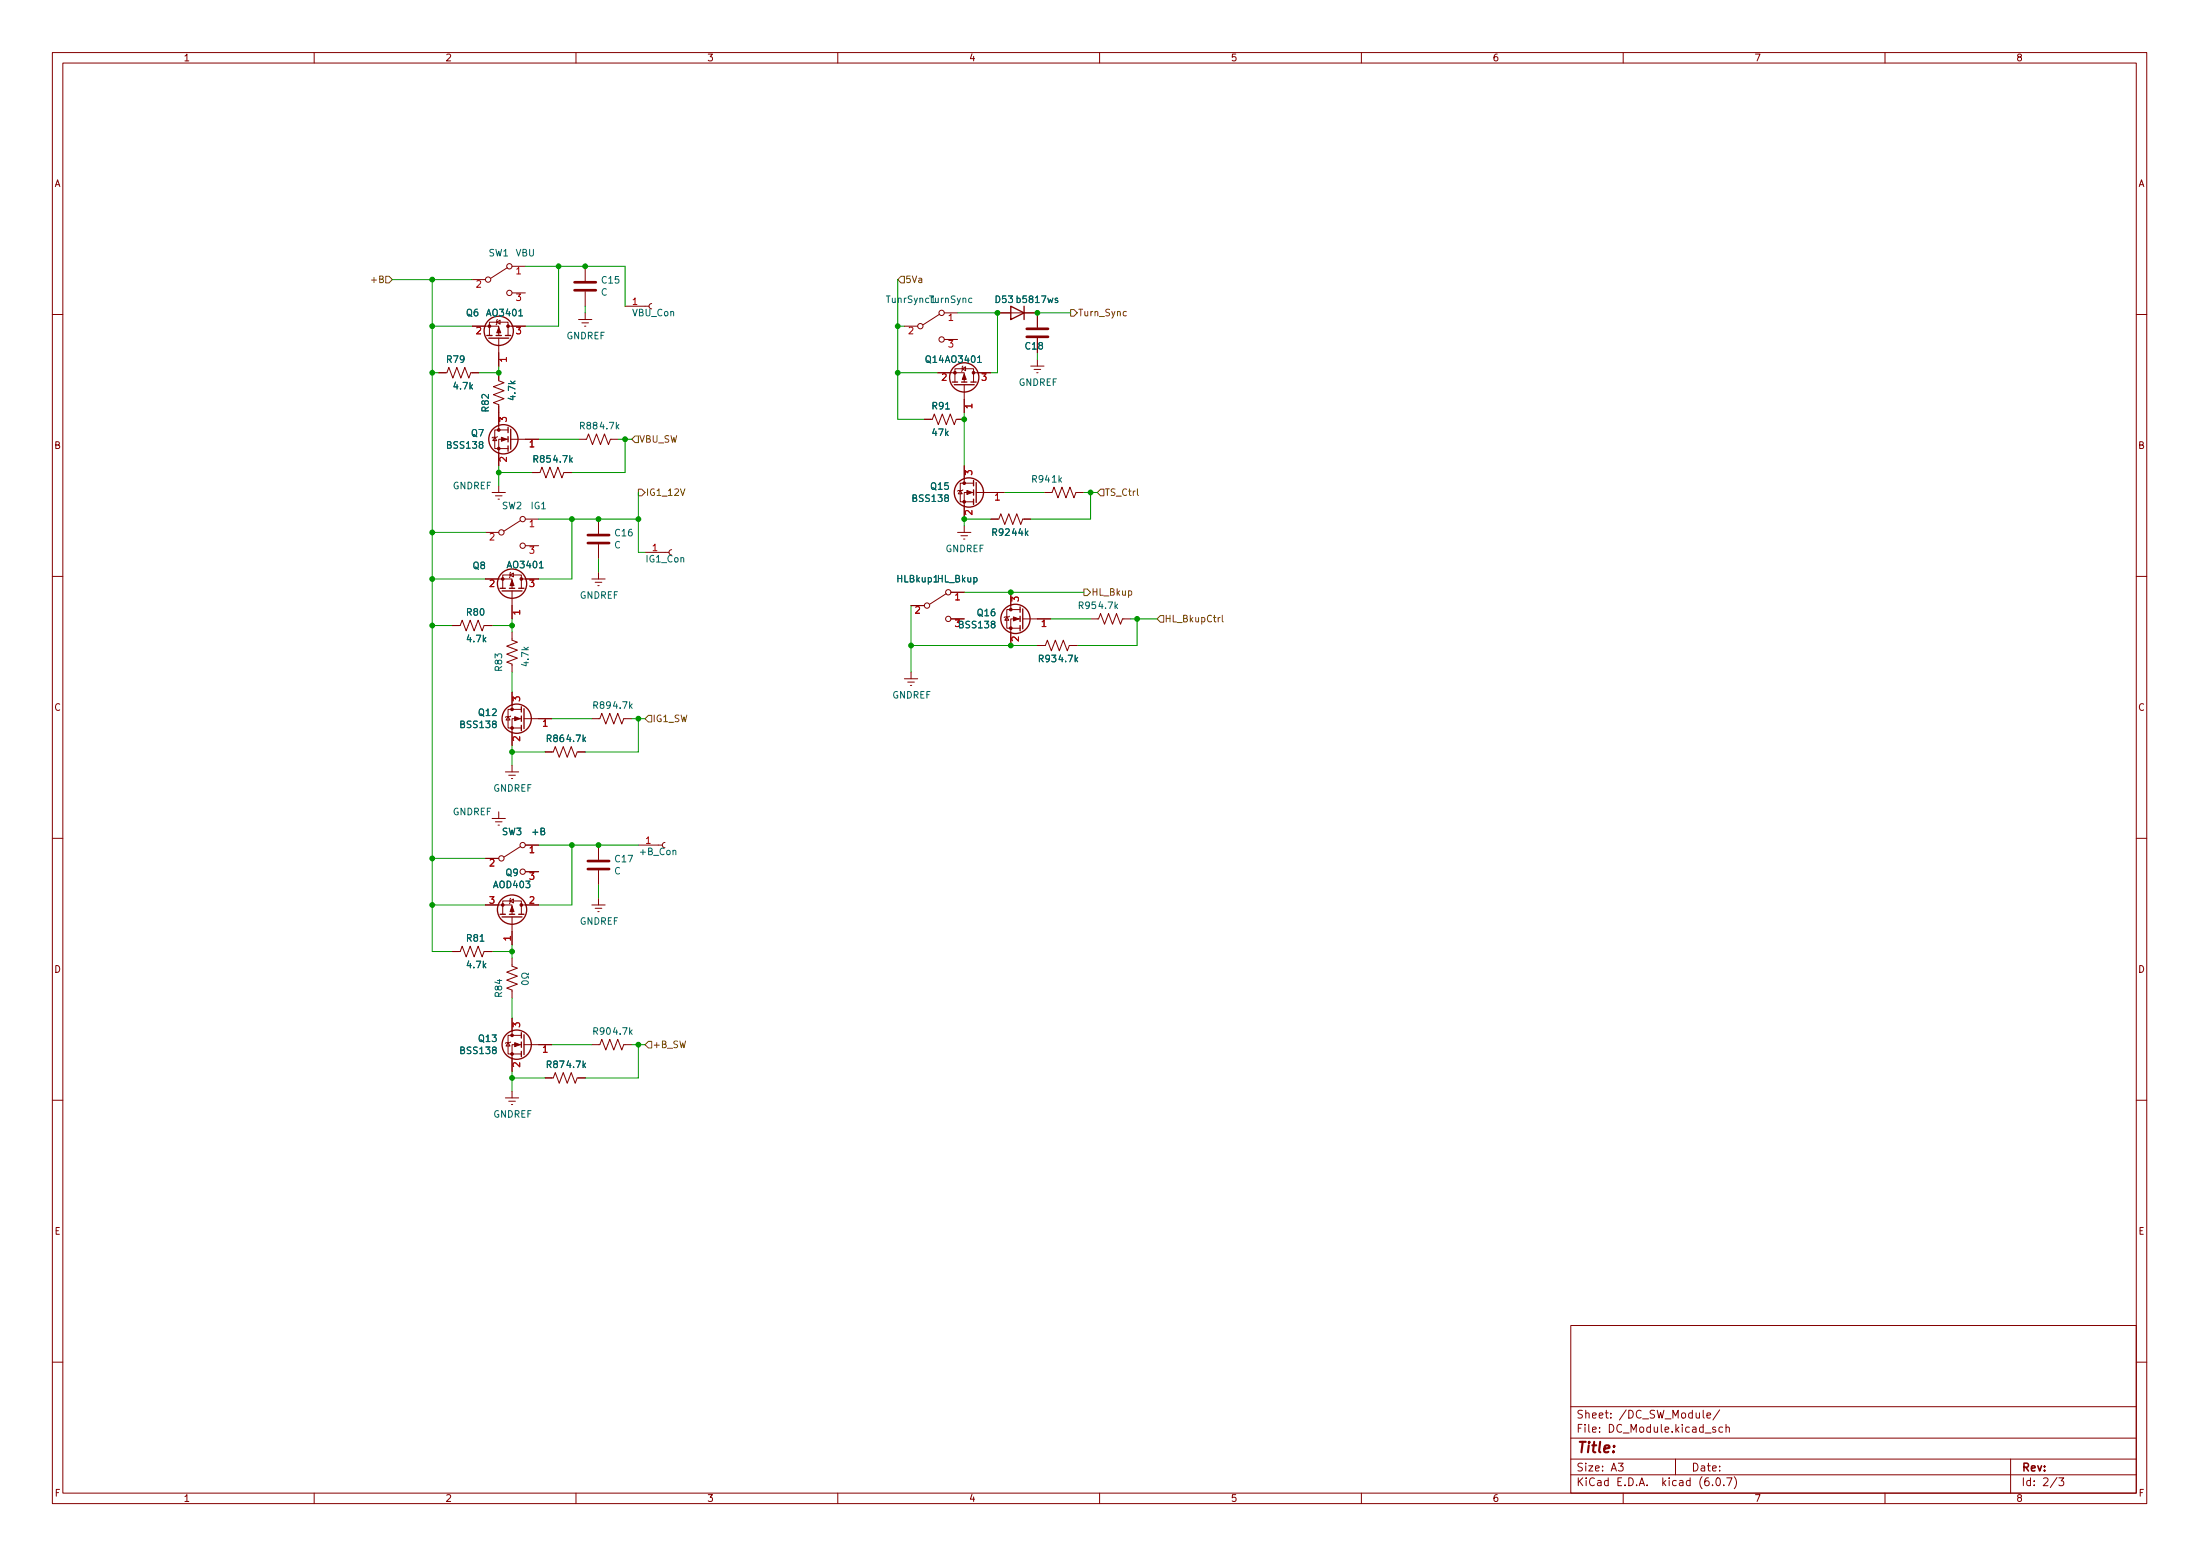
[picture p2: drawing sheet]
<svg xmlns="http://www.w3.org/2000/svg" width="420mm" height="297mm" viewBox="0 0 420 297" stroke-linecap="round" stroke-linejoin="round" font-family="sans-serif">
<g fill="none" stroke="#840000" stroke-width=".19">
<path d="M10 10h400v277h-400zM12 12h396v273h-396zM60 10v2M110 10v2M160 10v2M210 10v2M260 10v2M310 10v2M360 10v2M90.2 53.4h2.5M96.9 51.1l-3.2 2M97.8 50.8h2.5"/>
<path d="M97.8 55.9h2.5M111.8 50.8v2.8M111.8 55.7v2.8M111.8 59.7v1.3M119.4 58.5h3.8M124.5 57.9l-.4 .2-.1 .4 .1 .3 .4 .2M179.5 60l-3.2 2M180.3 59.7h2.6M190.5 59.7h7.6v2.8M10 60h2M83.8 71.2h1.5l.4-1.1 .8 2.1 .7-2.1 .8 2.1 .8-2.1 .7 2.1 .4-1h1.5M90.2 62.3h5v1.7"/>
<path d="M93.5 64v-2.5h3.5v2.5M94.9 61.5l.6-.4v.8zM95 61l-.3 1M95.2 71.2v1.5l1.1 .4-2.1 .7 2.1 .8-2.1 .7 2.1 .8-2.1 .8 1 .4v4.8M95.2 64.6v5.3M97 62.3h3.3M110.5 61h2.5M111.1 61.6h1.3M111.6 62.3h.3M172.7 62.3h2.6M179.1 71.2h5v1.7M180.3 64.8h2.6"/>
<path d="M182.4 72.9v-2.5h3.5v2.5M183.8 70.4l.6-.4v.8zM183.9 69.9l-.3 1M184.1 73.4v5.4M185.9 71.2h3.3M196.8 69.9h2.6M197.5 70.5h1.3M198 71.2h.2M198.1 64.6v2.7M198.1 68.6v1.3M408 60h2M94 94h2.5"/>
<path d="M94.5 83.5l.4 .6h-.8zM94.6 94.7h1.3M95 83.3l-1 .3M95.1 95.3h.3M95.2 92.7v1.3M97 83.9h-1.8v5M97 82.1h-2.5v3.5h2.5M97.5 83.9h5.4M99.4 99.4l-3.1 2M100.3 99.1h2.6M101.6 90.2h1.5l.4-1 .8 2 .7-2 .8 2 .8-2 .7 2 .4-1h1.5M110.5 83.9h1.5l.4-1.1 .8 2.1 .7-2.1 .8 2.1 .7-2.1 .8 2.1 .4-1h1.5"/>
<path d="M114.3 99.1v2.8M176.5 80h1.6l.3-1 .8 2.1 .8-2.1 .7 2.1 .8-2.1 .7 2.1 .4-1.1h1.5M183.4 93.6l.4 .7h-.8zM183.9 93.5l-1 .3M184.1 88.9v3.3M185.9 94h-1.8v5.1M185.9 92.2h-2.5v3.6h2.5M186.4 94h5.4M189.2 99.1h1.6l.3-1 .8 2 .8-2 .7 2 .8-2 .7 2 .4-1h1.5M199.4 94h1.5l.4-1 .8 2 .7-2 .8 2 .7-2 .8 2 .4-1h1.5M10 110h2M86.4 119.4h1.5l.4-1 .7 2 .8-2 .8 2 .7-2 .8 2 .4-1h1.5"/>
<path d="M92.7 110.5h5.1v1.8M92.7 101.6h2.5M96 112.3v-2.5h3.6v2.5M97.4 109.8l.6-.4v.7zM97.5 109.3l-.2 1M97.8 112.8v5.3M99.6 110.5h3.3M100.3 104.2h2.6M113 110.5h2.6M113.7 111.2h1.2M114.2 111.8h.2M114.3 103.9v2.8"/>
<path d="M114.3 109.3v1.2M123.2 105.4h3.8M128.3 104.9l-.4 .2-.1 .3 .1 .4 .4 .2M174 115.6h2.5M180.7 113.3l-3.2 2.1M181.6 118.1h2.5M181.6 113.1h2.5M182.9 101.6h2.5M183.5 102.3h1.3M184 102.9h.3M184.1 100.4v1.2M192.3 117.8l.4 .6h-.8z"/>
<path d="M192.8 117.6l-1 .3M193 113.1v3.3M194.8 118.1h-1.8v5.1M194.8 116.4h-2.5v3.5h2.5M195.3 118.1h5.4M208.3 118.1h1.5l.4-1 .7 2.1 .8-2.1 .8 2.1 .7-2.1 .8 2.1 .4-1.1h1.5M408 110h2M97 136.8l.4 .7h-.8zM97.5 136.7l-1 .2M97.8 120.7v1.5l1 .4-2 .8 2 .7-2 .8 2 .7-2 .8 1 .4v1.5M97.8 132.1v3.3M99.6 137.2h-1.8v5.1"/>
<path d="M99.6 135.4h-2.6v3.6h2.6M100.1 137.2h5.3M113 137.2h1.6l.3-1 .8 2 .8-2 .7 2 .8-2 .7 2 .4-1h1.5M172.7 129.6h2.6M173.4 130.2h1.2M173.9 130.8h.2M174 128.3v1.3M198.1 123.2h1.5l.4-1 .8 2 .7-2 .8 2 .8-2 .7 2 .4-1h1.5M94 156.2h2.5M94.6 156.9h1.3M95.1 157.5h.3M95.2 155v1.2"/>
<path d="M96.5 147.4h2.6M97.2 148h1.2M97.7 148.6h.2M97.8 146.1v1.3M104.1 143.5h1.6l.3-1 .8 2.1 .8-2.1 .7 2.1 .8-2.1 .8 2.1 .3-1.1h1.6M10 160h2M92.7 172.8h5.1v1.7M92.7 163.9h2.5M96 174.5v-2.5h3.6v2.5M97.4 172l.6-.4v.8zM97.5 171.5l-.2 1M97.8 175v5.4"/>
<path d="M99.4 161.6l-3.1 2M99.6 172.8h3.3M100.3 161.3h2.6M100.3 166.4h2.6M113 172.8h2.6M113.7 173.4h1.2M114.2 174h.2M114.3 161.3v2.8M114.3 166.2v2.7M114.3 171.5v1.3M121.9 161.3h3.8M127 160.8l-.4 .2-.1 .3 .1 .4 .4 .1"/>
<path d="M408 160h2M86.4 181.6h1.5l.4-1 .7 2.1 .8-2.1 .8 2.1 .7-2.1 .8 2.1 .4-1.1h1.5M97 199l.4 .7h-.8zM97.5 198.9l-1 .3M97.8 182.9v1.5l1 .4-2 .8 2 .7-2 .8 2 .8-2 .7 1 .4v1.5M97.8 194.3v3.3M99.6 199.4h-1.8v5.1M99.6 197.6h-2.6v3.6h2.6M100.1 199.4h5.3M113 199.4h1.6l.3-1 .8 2 .8-2 .7 2 .8-2 .7 2 .4-1h1.5M10 210h2M96.5 209.6h2.6"/>
<path d="M97.2 210.2h1.2M97.7 210.9h.2M97.8 208.3v1.3M104.1 205.8h1.6l.3-1 .8 2 .8-2 .7 2 .8-2 .8 2 .3-1h1.6M408 210h2M300 253h108v32h-108zM10 260h2M300 278.5h108M300 274.5h108M300 268.5h108M309.1 279.3h.9l-.5 .6 .4 .1v.7l-.2 .1-.6-.1M320 278.5v3"/>
<path d="M325.3 269.2v1.3l.2 .2M326 270.2l.7-.1-.1-.3-.4-.1-.2 .2 .1 .7h.5M327.6 272.5l-.3-.1-.2 .2v.2l.5 .2v.3h-.5M328.4 269.1l-1.3 2M329 272.5l-.4-.1-.3 .3 .1 .6h.6M329.6 272.6l.3-.2 .3 .1 .1 .9M329.6 271.9v1.5M384 278.5v6.5M408 260h2M60 285v2M110 285v2M160 285v2"/>
<path d="M210 285v2M260 285v2M300 281.5h108M310 285v2M327.1 283.5v.1M327.9 282.2l.2-.1a.8 .8 0 0 1 .5 .8 .8 .8 0 0 1-.5 .7 1 1 0 0 1-.2-1.4zM329.2 283.5v.1M329.8 282.1h1l-.7 1.5M331.2 281.9a1.72 1.72 0 0 1 0 2.3M360 285v2M392.9 282l-1.3 2M393.2 282.1h.9l-.5 .6 .5 .1v.7l-.3 .1-.6-.1"/>
<circle cx="93.2" cy="53.4" r=".51"/>
<circle cx="97.3" cy="55.9" r=".51"/>
<circle cx="97.3" cy="50.8" r=".51"/>
<circle cx="179.8" cy="59.7" r=".51"/>
<circle cx="175.8" cy="62.3" r=".51"/>
<circle cx="179.8" cy="64.8" r=".51"/>
<circle cx="99.8" cy="99.1" r=".51"/>
<circle cx="95.8" cy="101.6" r=".51"/>
<circle cx="99.8" cy="104.2" r=".51"/>
<circle cx="177" cy="115.6" r=".51"/>
<circle cx="181.1" cy="113.1" r=".51"/>
<circle cx="181.1" cy="118.1" r=".51"/>
<circle cx="95.8" cy="163.9" r=".51"/>
<circle cx="99.8" cy="161.3" r=".51"/>
<circle cx="99.8" cy="166.4" r=".51"/>
</g>
<g fill="none" stroke="#840000" stroke-width=".25">
<path d="M193 58.5l2.6 1.2-2.6 1.3zM195.6 58.5v2.5M93 64h1M93.3 64.6h3.9M94.7 64h1.1M96.5 64h1M181.9 72.9h1M182.2 73.4h3.9M183.6 72.9h1.1M185.4 72.9h1M97 81.6v1M97 83.3v1.1"/>
<path d="M97 85.1v1M97.5 82v3.8M185.9 91.7v1M185.9 93.5v1M185.9 95.3v1M186.4 92.1v3.8M95.5 112.3h1M95.9 112.8h3.8M97.3 112.3h1M99.1 112.3h1M194.8 115.9v1M194.8 117.6v1.1"/>
<path d="M194.8 119.4v1M195.3 116.2v3.9M99.6 134.9v1M99.6 136.7v1M99.6 138.5v1M100.1 135.3v3.8M95.5 174.5h1M95.9 175h3.8M97.3 174.5h1M99.1 174.5h1M99.6 197.1v1.1M99.6 198.9v1"/>
<path d="M100.1 197.5v3.8M99.6 200.7v1"/>
<circle cx="95.2" cy="63.2" r="2.79"/>
<circle cx="184.1" cy="72" r="2.79"/>
<circle cx="96.1" cy="83.9" r="2.79"/>
<circle cx="185" cy="94" r="2.79"/>
<circle cx="97.8" cy="111.4" r="2.79"/>
<circle cx="193.9" cy="118.1" r="2.79"/>
<circle cx="98.7" cy="137.2" r="2.79"/>
<circle cx="97.8" cy="173.6" r="2.79"/>
<circle cx="98.7" cy="199.4" r="2.79"/>
</g>
<g fill="#840000" stroke="#840000" stroke-width=".19">
<path d="M95.2 62.5l.4 1h-.7z"/>
<path d="M193.5 117.8l1.1 .3-1.1 .4z"/>
<path d="M97.8 173l.4 1h-.8z"/>
<path d="M98.3 136.8l1 .4-1 .4z"/>
<path d="M95.8 83.5l1 .4-1 .3z"/>
<path d="M184.7 93.6l1 .4-1 .4z"/>
<path d="M184.1 71.4l.4 1h-.7z"/>
<path d="M97.8 110.8l.4 1h-.8z"/>
<path d="M98.3 199l1 .4-1 .4z"/>
<circle cx="93.5" cy="62.3" r=".25"/>
<circle cx="97" cy="62.3" r=".25"/>
<circle cx="193" cy="119.9" r=".25"/>
<circle cx="193" cy="116.4" r=".25"/>
<circle cx="96" cy="172.8" r=".25"/>
<circle cx="99.6" cy="172.8" r=".25"/>
<circle cx="97.8" cy="139" r=".25"/>
<circle cx="97.8" cy="135.4" r=".25"/>
<circle cx="95.2" cy="85.6" r=".25"/>
<circle cx="95.2" cy="82.1" r=".25"/>
<circle cx="184.1" cy="95.8" r=".25"/>
<circle cx="184.1" cy="92.2" r=".25"/>
<circle cx="182.4" cy="71.2" r=".25"/>
<circle cx="185.9" cy="71.2" r=".25"/>
<circle cx="96" cy="110.5" r=".25"/>
<circle cx="99.6" cy="110.5" r=".25"/>
<circle cx="97.8" cy="201.2" r=".25"/>
<circle cx="97.8" cy="197.6" r=".25"/>
</g>
<path d="M109.7 55.4h4.1M109.7 53.9h4.1M196.1 64.3h4.1M196.1 62.8h4.1M112.3 103.7h4M112.3 102.1h4M112.3 165.9h4M112.3 164.4h4" fill="none" stroke="#840000" stroke-width=".51"/>
<path d="M99.7 187.4a.75 .75 0 0 1 1.2 .3 .72 .72 0 0 1-1.3-.2zM100.9 185.8v.3h-.2a.54 .54 0 0 0-.8-.3 .54 .54 0 0 0-.2 .8l.6 .1 .4-.3h.2v.3" fill="none" stroke="#006464" stroke-width=".19"/>
<g fill="none" stroke="#725600" stroke-width=".19">
<path d="M73.7 52.7h.6l.6 .7-.6 .6h-.6zM172.1 52.7h.6v1.3h-.6l-.7-.6zM204.5 59.1h.6l.6 .6-.6 .7h-.6zM215.1 59.5h-.4l-.2 .2 .1 .5h.5M121.3 83.2h.6v1.3h-.6l-.7-.6zM121.9 93.4h.7l.6 .6-.6 .7h-.7zM209.5 94l.7-.6h.6v1.3h-.6zM207 112.4h.6l.7 .7-.7 .6h-.6zM221.6 117.5h.6v1.3h-.6l-.6-.7zM233 117.9l-.4 .2M233.4 117.5v1l.2 .2M123.8 136.6h.7v1.2h-.7l-.6-.6z"/>
<path d="M123.8 198.8h.7v1.3h-.7l-.6-.7z"/>
</g>
<g fill="none" stroke="#009600" stroke-width=".19">
<path d="M74.9 53.4h15.3M82.5 53.4v128.2h3.9M100.3 50.8h19.1v7.7M106.7 50.8v11.5h-6.4M111.8 58.5v1.2M171.4 53.4v26.6h5.1M182.9 59.7h7.6v11.5h-1.3M198.1 59.7h6.4M82.5 71.2h1.3M82.5 62.3h7.7M95.2 69.9v1.3h-3.8M171.4 71.2h7.7"/>
<path d="M171.4 62.3h1.3M184.1 78.8v10.1M198.1 67.3v1.3M95.2 90.2h6.4M95.2 88.9v3.8M102.9 99.1h19M102.9 83.9h7.6M109.2 99.1v11.4h-6.3M118.1 83.9h2.5M119.4 83.9v6.3h-10.2M121.9 94v11.4h1.3M189.2 99.1h-5.1v1.3"/>
<path d="M191.8 94h7.6M207 94h2.5M208.3 94v5.1h-11.5M82.5 101.6h10.2M82.5 110.5h10.2M82.5 119.4h3.9M94 119.4h3.8M97.8 118.1v2.6M114.3 106.7v2.6M174 115.6v12.7M184.1 113.1h22.9M200.7 118.1h7.6"/>
<path d="M215.9 118.1h5.1M217.2 118.1v5.1h-11.5M97.8 128.3v3.8M105.4 137.2h7.6M120.6 137.2h2.6M121.9 137.2v6.3h-10.1M174 123.2h24.1M97.8 142.3v3.8M97.8 143.5h6.3M82.5 172.8h10.2M82.5 163.9h10.2M102.9 161.3h19"/>
<path d="M109.2 161.3v11.5h-6.3M114.3 168.9v2.6M94 181.6h3.8M97.8 180.4v2.5M97.8 190.5v3.8M105.4 199.4h7.6M120.6 199.4h2.6M121.9 199.4v6.4h-10.1M97.8 204.5v3.8M97.8 205.8h6.3"/>
</g>
<g fill="#009600" stroke="#009600" stroke-width=".19">
<circle cx="114.3" cy="161.3" r=".46"/>
<circle cx="97.8" cy="181.6" r=".46"/>
<circle cx="121.9" cy="137.2" r=".46"/>
<circle cx="109.2" cy="161.3" r=".46"/>
<circle cx="82.5" cy="163.9" r=".46"/>
<circle cx="97.8" cy="143.5" r=".46"/>
<circle cx="82.5" cy="53.4" r=".46"/>
<circle cx="82.5" cy="62.3" r=".46"/>
<circle cx="82.5" cy="71.2" r=".46"/>
<circle cx="95.2" cy="71.2" r=".46"/>
<circle cx="111.8" cy="50.8" r=".46"/>
<circle cx="106.7" cy="50.8" r=".46"/>
<circle cx="193" cy="123.2" r=".46"/>
<circle cx="193" cy="113.1" r=".46"/>
<circle cx="217.2" cy="118.1" r=".46"/>
<circle cx="174" cy="123.2" r=".46"/>
<circle cx="190.5" cy="59.7" r=".46"/>
<circle cx="184.1" cy="99.1" r=".46"/>
<circle cx="184.1" cy="80" r=".46"/>
<circle cx="208.3" cy="94" r=".46"/>
<circle cx="198.1" cy="59.7" r=".46"/>
<circle cx="171.4" cy="71.2" r=".46"/>
<circle cx="171.4" cy="62.3" r=".46"/>
<circle cx="95.2" cy="90.2" r=".46"/>
<circle cx="121.9" cy="99.1" r=".46"/>
<circle cx="119.4" cy="83.9" r=".46"/>
<circle cx="109.2" cy="99.1" r=".46"/>
<circle cx="114.3" cy="99.1" r=".46"/>
<circle cx="82.5" cy="101.6" r=".46"/>
<circle cx="82.5" cy="110.5" r=".46"/>
<circle cx="82.5" cy="119.4" r=".46"/>
<circle cx="97.8" cy="119.4" r=".46"/>
<circle cx="121.9" cy="199.4" r=".46"/>
<circle cx="82.5" cy="172.8" r=".46"/>
<circle cx="97.8" cy="205.8" r=".46"/>
</g>
<text font-size="2.8" fill="#840000" x="301" y="277.3">Title:</text>
<g font-size="2.1" fill="#840000">
<text x="301" y="273.5">File: DC_Module.kicad_sch</text>
<text x="301" y="270.8">Sheet: /DC_SW_Module/</text>
<text x="301" y="280.9">Size: A3</text>
<text x="323" y="280.9">Date:</text>
<text x="386" y="280.9">Rev:</text>
<text x="301" y="283.7">KiCad E.D.A. kicad (6.0.7)</text>
<text x="386" y="283.7">Id: 2/3</text>
</g>
<g font-size="1.8" fill="#840000">
<text x="35" y="11.7">1</text>
<text x="85" y="11.7">2</text>
<text x="135" y="11.7">3</text>
<text x="185" y="11.7">4</text>
<text x="235" y="11.7">5</text>
<text x="285" y="11.7">6</text>
<text x="335" y="11.7">7</text>
<text x="385" y="11.7">8</text>
<text x="10.3" y="35.7">A</text>
<text x="408.3" y="35.7">A</text>
<text x="10.3" y="85.7">B</text>
<text x="408.3" y="85.7">B</text>
<text x="10.3" y="135.7">C</text>
<text x="408.3" y="135.7">C</text>
<text x="10.3" y="185.7">D</text>
<text x="408.3" y="185.7">D</text>
<text x="10.4" y="235.7">E</text>
<text x="408.4" y="235.7">E</text>
<text x="10.4" y="285.7">F</text>
<text x="35" y="286.7">1</text>
<text x="85" y="286.7">2</text>
<text x="135" y="286.7">3</text>
<text x="185" y="286.7">4</text>
<text x="235" y="286.7">5</text>
<text x="285" y="286.7">6</text>
<text x="335" y="286.7">7</text>
<text x="385" y="286.7">8</text>
<text x="408.4" y="285.7">F</text>
</g>
<g font-size="1.8" fill="#006464">
<text x="93.3" y="48.9">SW1</text>
<text x="98.5" y="48.9">VBU</text>
<text x="114.8" y="56.4">C</text>
<text x="115" y="54.1">C15</text>
<text x="169.4" y="57.8">TunrSync1TurnSync</text>
<text x="190.1" y="57.8">D53 b5817ws</text>
<text x="89.1" y="60.4">Q6</text>
<text x="93.1" y="60.4">AO3401</text>
<text x="108.2" y="64.8">GNDREF</text>
<text x="120.8" y="60.4">VBU_Con</text>
<text x="85.4" y="69.3">R79</text>
<text x="176.8" y="69.3">Q14 AO3401</text>
<text x="195.9" y="66.7">C18</text>
<text x="86.7" y="74.3">4.7k</text>
<text x="98.4" y="76.3" transform="rotate(-90 98.4 76.3)">4.7k</text>
<text x="194.5" y="73.6">GNDREF</text>
<text x="90" y="83.3">Q7</text>
<text x="93.3" y="78.5" transform="rotate(-90 93.3 78.5)">R82</text>
<text x="110.8" y="82">R88</text>
<text x="114.7" y="82">4.7k</text>
<text x="178.1" y="78.1">R91</text>
<text x="178.1" y="83.2">47k</text>
<text x="85.5" y="85.6">BSS138</text>
<text x="101.9" y="88.3">R85</text>
<text x="105.8" y="88.3">4.7k</text>
<text x="86.4" y="93.4">GNDREF</text>
<text x="174.4" y="95.8">BSS138</text>
<text x="177.8" y="93.5">Q15</text>
<text x="197.2" y="92.1">R94</text>
<text x="200.9" y="92.1">1k</text>
<text x="95.9" y="97.2">SW2</text>
<text x="101.4" y="97.2">IG1</text>
<text x="117.3" y="104.7">C</text>
<text x="117.5" y="102.4">C16</text>
<text x="123.4" y="107.4">IG1_Con</text>
<text x="180.5" y="105.4">GNDREF</text>
<text x="189.5" y="102.3">R92</text>
<text x="193.4" y="102.3">44k</text>
<text x="90.3" y="108.6">Q8</text>
<text x="97.1" y="108.5">AO3401</text>
<text x="171.4" y="111.2">HLBkup1 HL_Bkup</text>
<text x="89.2" y="117.5">R80</text>
<text x="110.7" y="114.3">GNDREF</text>
<text x="182.4" y="119.7">3BSS138</text>
<text x="186.7" y="117.6">Q16</text>
<text x="206" y="116.2">R95</text>
<text x="209.9" y="116.2">4.7k</text>
<text x="89.3" y="122.6">4.7k</text>
<text x="95.9" y="128" transform="rotate(-90 95.9 128)">R83</text>
<text x="101" y="127.1" transform="rotate(-90 101 127.1)">4.7k</text>
<text x="198.4" y="126.4">R93</text>
<text x="202.3" y="126.4">4.7k</text>
<text x="91.5" y="136.7">Q12</text>
<text x="113.3" y="135.3">R89</text>
<text x="117.2" y="135.3">4.7k</text>
<text x="170.4" y="133.3">GNDREF</text>
<text x="88.1" y="139">BSS138</text>
<text x="104.4" y="141.6">R86</text>
<text x="108.3" y="141.6">4.7k</text>
<text x="86.4" y="155.6">GNDREF</text>
<text x="94.2" y="151.1">GNDREF</text>
<text x="95.9" y="159.4">SW3</text>
<text x="101.7" y="159.4">+B</text>
<text x="96.6" y="167.2">Q9</text>
<text x="117.3" y="166.9">C</text>
<text x="117.5" y="164.6">C17</text>
<text x="122.3" y="163.2">+B_Con</text>
<text x="94.3" y="169.5">AOD403</text>
<text x="89.2" y="179.7">R81</text>
<text x="110.7" y="176.5">GNDREF</text>
<text x="89.3" y="184.8">4.7k</text>
<text x="95.9" y="190.3" transform="rotate(-90 95.9 190.3)">R84</text>
<text x="113.3" y="197.5">R90</text>
<text x="117.2" y="197.5">4.7k</text>
<text x="88.1" y="201.2">BSS138</text>
<text x="91.5" y="198.9">Q13</text>
<text x="104.4" y="203.9">R87</text>
<text x="108.3" y="203.9">4.7k</text>
<text x="94.2" y="213.3">GNDREF</text>
</g>
<g font-size="1.8" fill="#a90000">
<text x="98.6" y="52.4">1</text>
<text x="90.9" y="54.9">2</text>
<text x="98.6" y="57.4">3</text>
<text x="120.8" y="58.2">1</text>
<text x="90.9" y="63.8">2</text>
<text x="98.6" y="63.8">3</text>
<text x="173.5" y="63.8">2</text>
<text x="181.1" y="61.3">1</text>
<text x="96.8" y="69.1" transform="rotate(-90 96.8 69.1)">1</text>
<text x="181.1" y="66.3">3</text>
<text x="179.8" y="72.7">2</text>
<text x="185.7" y="78" transform="rotate(-90 185.7 78)">1</text>
<text x="187.5" y="72.7">3</text>
<text x="96.8" y="80.5" transform="rotate(-90 96.8 80.5)">3</text>
<text x="96.8" y="88.2" transform="rotate(-90 96.8 88.2)">2</text>
<text x="101.1" y="85.4">1</text>
<text x="185.7" y="90.7" transform="rotate(-90 185.7 90.7)">3</text>
<text x="190" y="95.5">1</text>
<text x="101.1" y="100.6">1</text>
<text x="185.7" y="98.3" transform="rotate(-90 185.7 98.3)">2</text>
<text x="93.5" y="103.2">2</text>
<text x="101.1" y="105.7">3</text>
<text x="124.6" y="105.2">1</text>
<text x="93.5" y="112.1">2</text>
<text x="101.1" y="112.1">3</text>
<text x="99.3" y="117.4" transform="rotate(-90 99.3 117.4)">1</text>
<text x="174.8" y="117.1">2</text>
<text x="182.4" y="114.6">1</text>
<text x="194.6" y="114.8" transform="rotate(-90 194.6 114.8)">3</text>
<text x="198.9" y="119.7">1</text>
<text x="194.6" y="122.4" transform="rotate(-90 194.6 122.4)">2</text>
<text x="99.3" y="133.9" transform="rotate(-90 99.3 133.9)">3</text>
<text x="99.3" y="141.5" transform="rotate(-90 99.3 141.5)">2</text>
<text x="103.6" y="138.7">1</text>
<text x="123.3" y="161.1">1</text>
<text x="93.5" y="165.4">2</text>
<text x="101.1" y="162.9">1</text>
<text x="101.1" y="167.9">3</text>
<text x="93.5" y="172.5">3</text>
<text x="101.1" y="172.5">2</text>
<text x="97.5" y="179.6" transform="rotate(-90 97.5 179.6)">1</text>
<text x="99.3" y="196.1" transform="rotate(-90 99.3 196.1)">3</text>
<text x="99.3" y="203.7" transform="rotate(-90 99.3 203.7)">2</text>
<text x="103.6" y="201">1</text>
</g>
<g font-size="1.8" fill="#725600">
<text x="71.2" y="54">+B</text>
<text x="172.8" y="54">5Va</text>
<text x="205.8" y="60.4">Turn_Sync</text>
<text x="122" y="84.5">VBU_SW</text>
<text x="123.3" y="94.7">IG1_12V</text>
<text x="210.9" y="94.7">TS_Ctrl</text>
<text x="208.4" y="113.7">HL_Bkup</text>
<text x="222.4" y="118.8">HL_BkupCtrl</text>
<text x="124.6" y="137.8">IG1_SW</text>
<text x="124.6" y="200.1">+B_SW</text>
</g>
</svg>
